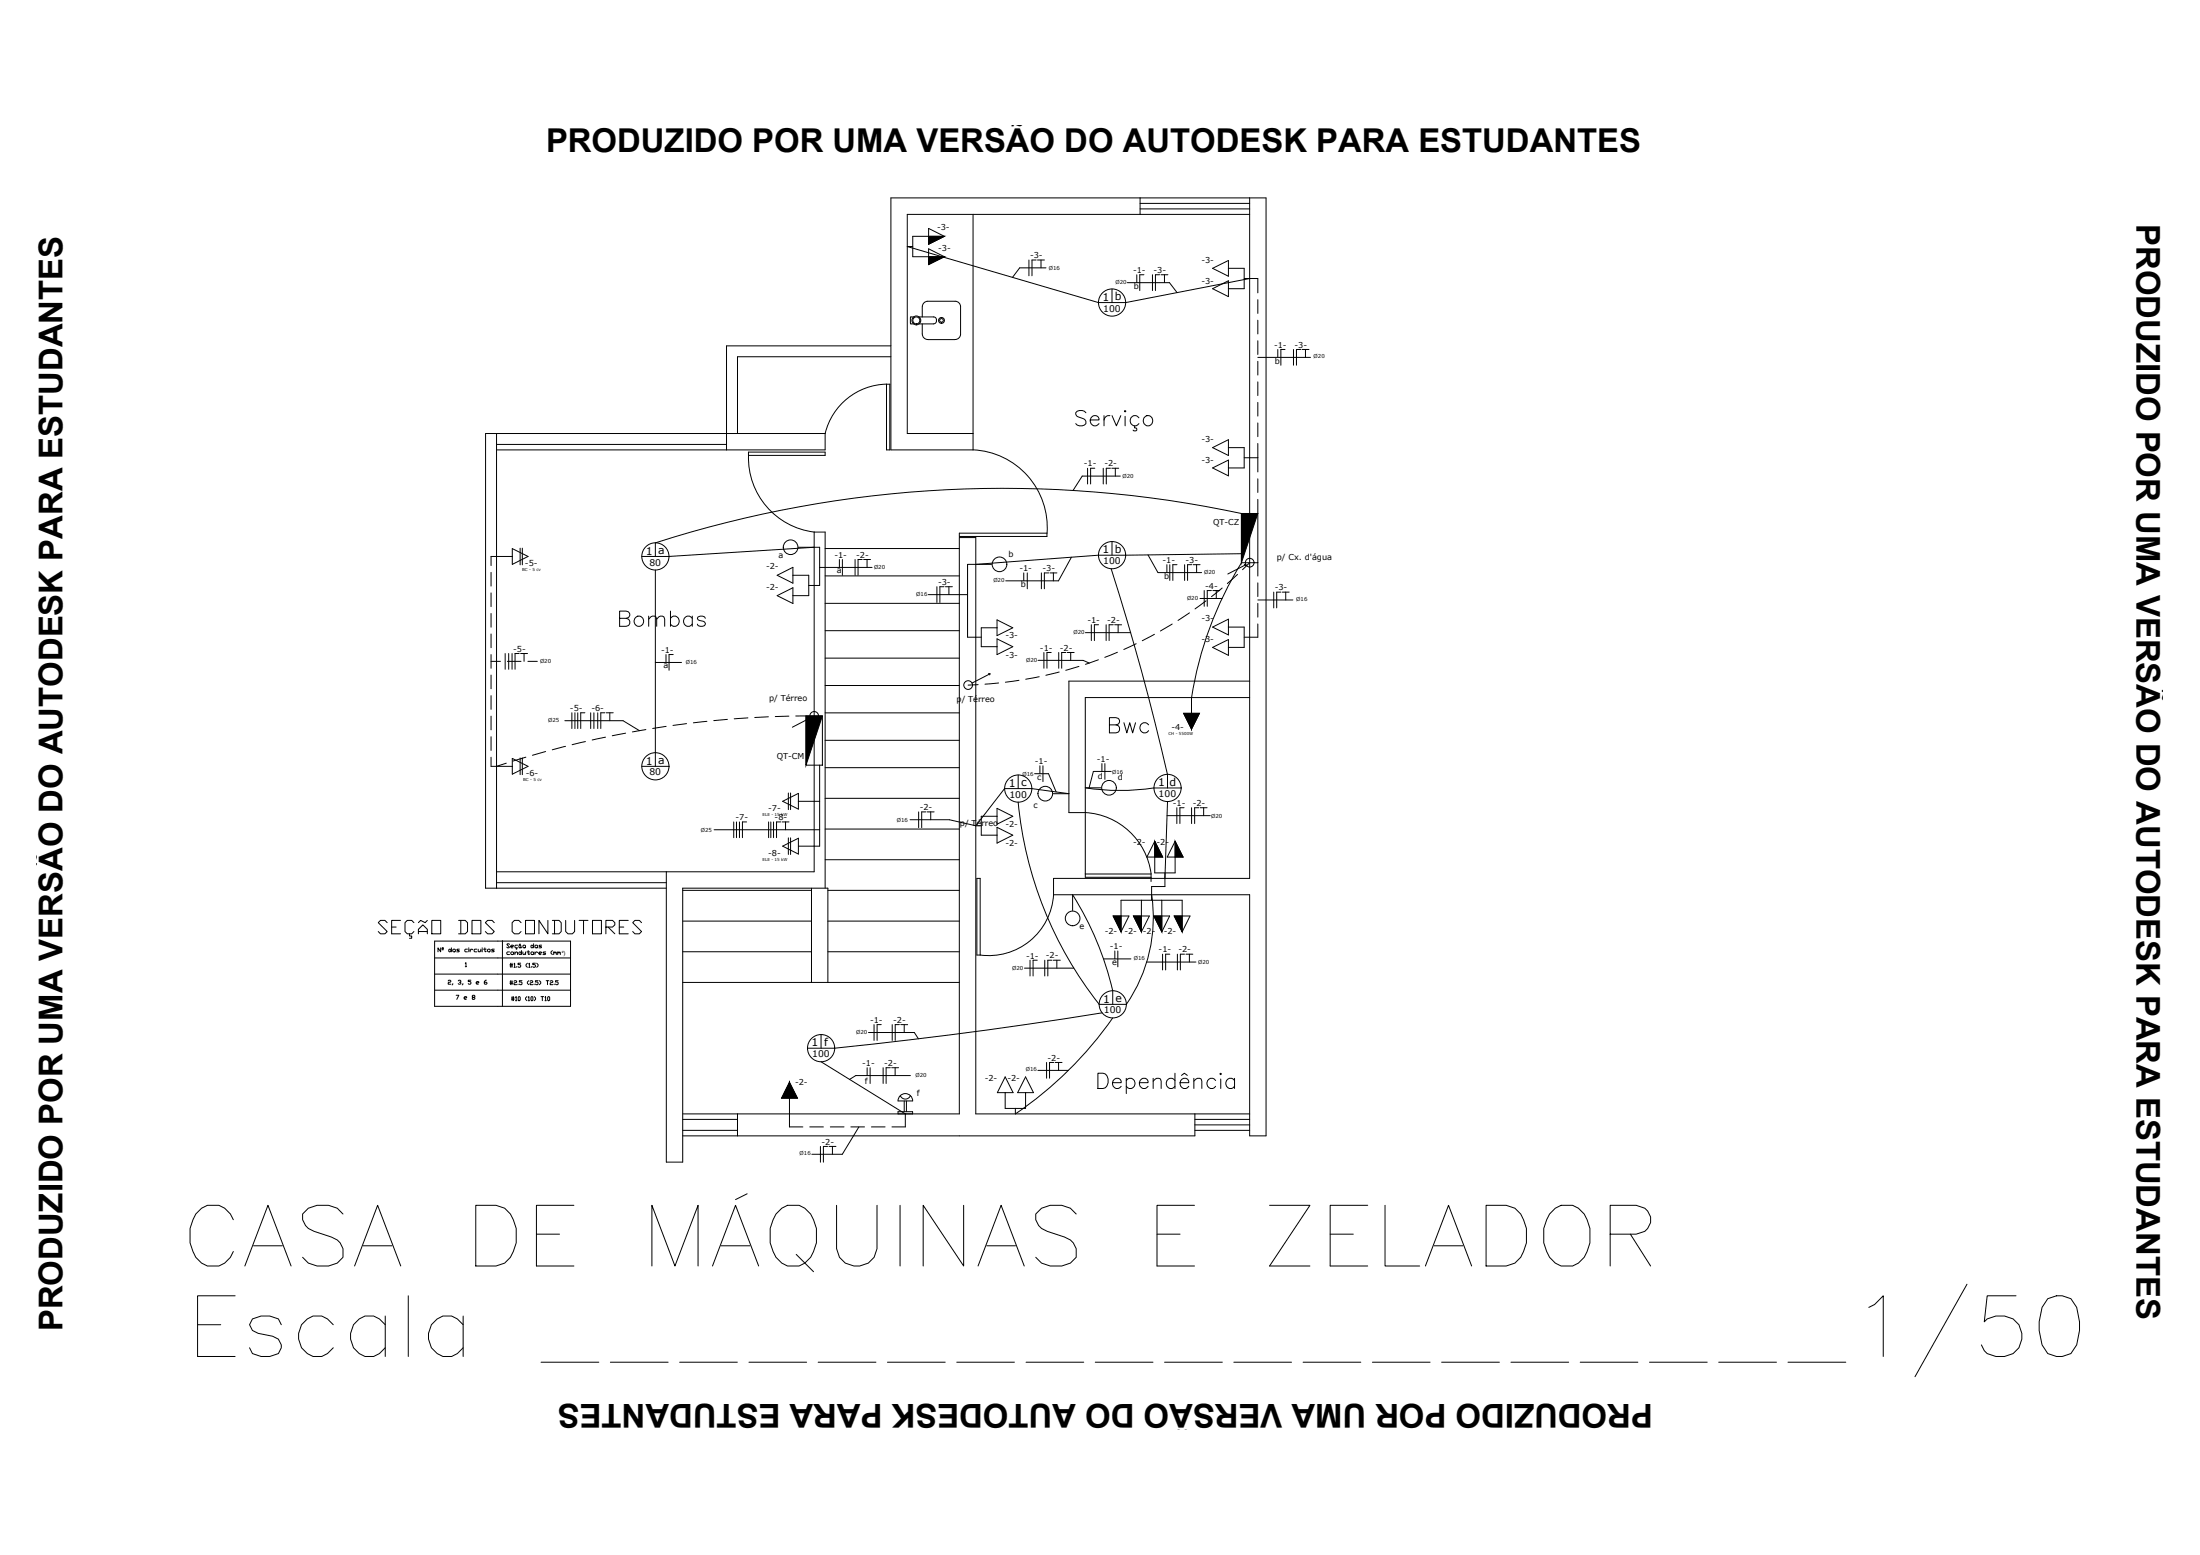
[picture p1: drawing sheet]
<svg xmlns="http://www.w3.org/2000/svg" width="297mm" height="210mm" viewBox="0 0 297 210" stroke-linecap="round" stroke-linejoin="round" font-family="sans-serif">
<!-- layer: Alvenaria -->
<path d="M120.3 26.7h33.6v2.2h-31.4v29.6h8.9v2.2h-11.1zM168.7 26.7h2.2v126.6h-2.2v-32.5h-26.5v-2.2h26.5zM65.6 58.5h1.4v61.4h-1.4zM98.1 58.5h13.3v2.2h-13.3zM129.5 72.6h2.2v77.8h29.6v2.9h-61.7v-2.9h29.9zM168.7 91.9h-24.4v17.8h2.2v-15.5h22.2M109.6 119.9v12.7h2.2v-12.7h-19.6v37M111.4 119.9v-48.1h-1.5v45.9h-19.9v39.2" fill="none" stroke="#000" stroke-width=".14"/>
<!-- layer: Esquadrias -->
<path d="M131.4 28.9v29.6M153.9 27.5h14.8M153.9 28.2h14.8M119.7 51.9h.4v8.8h-.4zM101.1 61h10.3v.5h-10.3zM129.5 72h11.9v.4h-11.9zM131.9 118.6h.4v10.3h-.4zM146.5 118h8.9v.4h-8.9zM92.2 151.1h7.4M92.2 152.6h7.4M161.3 151.8h7.4M161.3 151.1h7.4" fill="none" stroke="#000" stroke-width=".14"/>
<!-- layer: Piso -->
<g fill="none" stroke="#000" stroke-width=".14">
<path d="M67 60h31.1M119.7 51.9a8.7 8.7 0 0 0-8.3 6.6M120.3 46.7h-22.2v11.8h-31.1M120.3 48.2h-20.7v10.3M123.3 42.8h-.4v.9h.4M124.1 42.8h2M124.1 43.7h2M124.5 43.7v1.4a.74 .74 0 0 0 .8 .7h3.7M126.1 42.8a.47 .47 0 0 1 .3 .4 .47 .47 0 0 1-.3 .5M129 40.7h-3.7a.74 .74 0 0 0-.8 .7v1.4M129 40.7a.74 .74 0 0 1 .7 .7v3.7a.74 .74 0 0 1-.7 .7M67 60.7h31.1"/>
<path d="M101.1 61.5a10.1 10.1 0 0 0 8.8 10.3M111.4 77.7h18.1M111.4 74h18.1M131.4 60.7a10.5 10.5 0 0 1 10 11.3M111.4 99.9h18.1M111.4 96.2h18.1M111.4 92.5h18.1M111.4 88.8h18.1M111.4 85.1h18.1M111.4 81.4h18.1M67 117.7h23M67 119.2h23"/>
<path d="M67 119.9h23M111.4 116h18.1M111.4 111.9h18.1M111.4 107.8h18.1M111.4 103.6h18.1M146.5 109.7v8.3M146.5 109.7a9.5 9.5 0 0 1 8.9 8.3M155.4 118.4v.6M92.2 132.6h17.4M92.2 128.5h17.4M92.2 124.3h17.4M92.2 120.2h17.4"/>
<path d="M111.8 132.6h17.7M111.8 128.5h17.7M111.8 124.3h17.7M111.8 120.2h17.7M142.3 120.8a8.8 8.8 0 0 1-10 8.1"/>
<circle cx="123.7" cy="43.3" r=".47"/>
<circle cx="123.7" cy="43.3" r=".6"/>
<circle cx="127.1" cy="43.3" r=".4"/>
<circle cx="127.1" cy="43.3" r=".25"/>
</g>
<!-- layer: Paredebaix -->
<path d="M153.9 26.7h14.8M153.9 28.9h14.8M92.2 150.4h7.4M92.2 153.3h7.4M161.3 152.6h7.4M161.3 150.4h7.4" fill="none" stroke="#000" stroke-width=".14"/>
<!-- layer: Texto -->
<g fill="none" stroke="#000" stroke-width=".14">
<path d="M146.6 55.7a.91 .91 0 0 0-1.4 0 .51 .51 0 0 0 .4 .6l.6 .2a.5 .5 0 0 1 .4 .4 .5 .5 0 0 1-.2 .5 .92 .92 0 0 1-1.2-.2M147.2 56.7h1.2a.61 .61 0 0 0-.7-.6 .61 .61 0 0 0-.5 .8 .64 .64 0 0 0 .5 .6 .64 .64 0 0 0 .7-.3M149.1 56.1v1.4M149.9 56.1a.66 .66 0 0 0-.8 .6M150.1 56.1l.6 1.4 .6-1.4M151.8 55.5l.1-.1 .1 .1-.1 .1zM151.9 56.2v1.3M153.2 57.5v.3l.3 .1v.2l-.1 .1h-.3l-.1-.1M153.8 56.4a.66 .66 0 0 0-1-.1 .66 .66 0 0 0 0 1 .66 .66 0 0 0 1-.1M148.2 144.9h.7a1.1 1.1 0 0 1 .7 1 1.1 1.1 0 0 1-.7 1h-.7zM150.2 146.1h1.2a.61 .61 0 0 0-.7-.6 .61 .61 0 0 0-.5 .8 .63 .63 0 0 0 .5 .6 .63 .63 0 0 0 .7-.3M152.1 145.9a.66 .66 0 0 1 .9-.1 .66 .66 0 0 1 0 .9 .66 .66 0 0 1-.9-.1"/>
<path d="M152.1 145.6v2M153.8 146.1h1.2a.61 .61 0 0 0-.7-.6 .61 .61 0 0 0-.5 .8 .63 .63 0 0 0 .5 .6 .63 .63 0 0 0 .7-.3M155.7 145.9l.5-.3 .5 .1 .1 .2v1M155.7 145.6v1.3M158.6 145.9a.66 .66 0 0 0-.9-.1 .66 .66 0 0 0 0 .9 .66 .66 0 0 0 .9-.1M158.6 144.9v2M159.3 146.1h1.2a.61 .61 0 0 0-.7-.6 .61 .61 0 0 0-.5 .8 .63 .63 0 0 0 .5 .6 .63 .63 0 0 0 .7-.3M159.5 145.2l.4-.3 .4 .3M161.2 145.9l.5-.3 .5 .1 .1 .2v1M161.2 145.6v1.3M164.1 145.9a.66 .66 0 0 0-.9-.1 .66 .66 0 0 0 0 .9 .66 .66 0 0 0 .9-.1M164.8 144.9l.1 .1-.1 .1-.1-.1z"/>
<path d="M164.8 145.7v1.2M166.7 145.9a.66 .66 0 0 0-1-.1 .66 .66 0 0 0 0 .9 .66 .66 0 0 0 1-.1M166.7 145.6v1.3"/>
<circle cx="155" cy="56.8" r=".68"/>
</g>
<g fill="none" stroke="#000" stroke-width=".14">
<path d="M150.1 39v1.8M148.3 40.8h3.7M86.7 75.1h3.6M88.5 73.3v1.8M148.3 74.9h3.7M150.1 73.1v1.8M86.7 103.4h3.6M88.5 101.6v1.8M135.6 106.5h3.7M137.5 104.6v1.9M155.8 106.4h3.7M157.6 104.5v1.9"/>
<path d="M110.9 139.7v1.8M148.4 135.6h3.7M150.2 133.7v1.9M109 141.5h3.7"/>
<circle cx="150.1" cy="40.8" r="1.84"/>
<circle cx="88.5" cy="75.1" r="1.84"/>
<circle cx="150.1" cy="74.9" r="1.84"/>
<circle cx="88.5" cy="103.4" r="1.84"/>
<circle cx="137.5" cy="106.4" r="1.84"/>
<circle cx="157.6" cy="106.4" r="1.84"/>
<circle cx="150.2" cy="135.6" r="1.84"/>
<circle cx="110.9" cy="141.5" r="1.84"/>
</g>
<!-- layer: ELE - Tomadas -->
<g fill="none" stroke="#000" stroke-width=".14">
<path d="M122.5 33.3h.7M125.4 30.8l2.1 1.1-2.1 1.1zM125.4 33.6l2.1 1.1-2.1 1zM127.5 31.9h-4.3v2.8h4.3M163.7 36.2l2.2-1v2.1zM163.7 39l2.2-1.1v2.1zM165.9 36.2h2.1v2.8h-2.1M168 37.6h.7M67 75.1h2.2M69.2 74.1l2.1 1-2.1 1.1zM70.2 74v2.2M70.5 74v2.2"/>
<path d="M104.9 77.7l2.2-1.1v2.1zM107.1 77.7h2.1v2.7h-2.1M107.8 73.9h2.1M109.2 79h.7M131.7 76.2h2.2M163.7 60.4l2.2-1v2.1zM163.7 63.2l2.2-1.1v2.1zM165.9 60.4h2.1v2.8h-2.1M167.6 69.3h2.2v6.7h-2.2zM168 61.8h.7M104.9 80.4l2.2-1.1v2.2zM108.8 96.6h2.2v6.7h-2.2z"/>
<path d="M131.7 86h.8M134.6 83.7l2.1 1-2.1 1.1zM134.6 86.2l2.1 1.1-2.1 1.1zM134.6 84.7h-2.1v2.6h2.1M159.8 96.3h2.1l-1 2.1zM160.9 94.2v4.2M163.7 84.6l2.2-1v2.1zM163.7 87.4l2.2-1.1v2.2zM165.9 84.6h2.1v2.8h-2.1M168 86h.7M67 103.4h2.2M69.2 102.4l2.1 1-2.1 1.1z"/>
<path d="M70.2 102.3v2.3M70.5 102.3v2.3M105.7 108.2l2.1-1.1v2.1zM105.7 114.2l2.1-1.1v2.2zM106.4 107v2.3M106.4 113.1v2.2M106.7 107v2.3M106.7 113.1v2.2M107.8 108.2h2.1M107.8 114.2h2.1M131.7 111.5h.8M134.6 110.2h-2.1v2.5h2.1"/>
<path d="M134.6 109.1l2.1 1.1-2.1 1.1zM134.6 111.7l2.1 1-2.1 1.1zM142.2 107.1h2.1M146.5 106.3h2.2M155.9 113.6v4.2h2.8v-4.2M155.9 113.6l1.1 2.1h-2.1zM157.3 117.8v.8M158.7 113.6l1 2.1h-2.1zM144.8 120.8v2.1M150.3 123.6h2.1l-1 2.2zM151.4 125.8v-4.3h8.2v4.3M153 123.6h2.2l-1.1 2.2z"/>
<path d="M154.1 121.5v4.3M155.5 120.8v.7M155.8 123.6h2.1l-1 2.2zM156.9 121.5v4.3M158.5 123.6h2.2l-1.1 2.2zM106.6 146.1v4.3M106.6 146.1l1.1 2.1h-2.2zM121.2 150.1h2v.3h-2zM121.6 147.9a.74 .74 0 0 0 .6 .5 .74 .74 0 0 0 .7-.5M122.1 148.6v1.5M122.4 148.6v1.5M123.2 148.6a.99 .99 0 0 0-1-1 .99 .99 0 0 0-1 1h2"/>
<path d="M135.7 147.5v2.1h2.8v-2.1M135.7 145.4l1.1 2.1h-2.1zM137.1 149.6v.8M138.5 145.4l1 2.1h-2.1z"/>
<circle cx="106.7" cy="73.9" r=".99"/>
<circle cx="134.9" cy="76.2" r=".99"/>
<circle cx="141.1" cy="107.1" r=".99"/>
<circle cx="149.7" cy="106.3" r=".99"/>
<circle cx="144.8" cy="124" r=".99"/>
</g>
<g fill="#000" stroke="#000" stroke-width=".14">
<path d="M125.4 31.9h2.1l-2.1 1.1zM125.4 34.7h2.1l-2.1 1zM167.6 69.3h2.2l-2.2 6.7zM108.8 96.6h2.2l-2.2 6.7zM155.9 113.6l1.1 2.1h-1.1zM158.7 113.6l1 2.1h-1zM150.3 123.6h1.1v2.2zM153 123.6h1.1v2.2zM155.8 123.6h1.1v2.2zM158.5 123.6h1.1v2.2z"/>
<path d="M160.9 96.3h1l-1 2.1zM159.8 96.3l1.1 2.1v-2.1z"/>
<path d="M106.6 146.1v2.1h-1.1zM106.6 146.1v2.1h1.1z"/>
</g>
<!-- layer: ELE - Eletrodutos -->
<g fill="none" stroke="#000" stroke-width=".14">
<path d="M122.5 33.3l25.8 7.5M138.9 35.1v2.1M139.9 35.1h-.6v2.1M140.1 35.1h.9M140.6 35.1v1.1M141.2 36.2h-3.5l-1 1.2M152.2 38.2h5.7l1 1.3M153.5 37.1v1.1M154.4 37.1h-.5v2.1M155.6 37.1v2.1M156.6 37.1h-.6v2.1M156.8 37.1h.9"/>
<path d="M157.2 37.1v1.1M169.8 39.5v-1.9h-1.1l-16.7 3.2M169.8 40.5v1.8M169.8 43.2v1.9M169.8 46v1.9M169.8 48.8v1.8M169.8 51.5v1.9M169.8 54.3v1.9M169.8 57.1v1.8M169.8 59.9v3.8M169.8 48.2h7.1M172.5 47.2v1"/>
<path d="M173.5 47.2h-.6v2.1M174.6 47.2v2.1M175.6 47.2h-.6v2.1M175.8 47.2h.9M176.3 47.2v1M66.3 77.3v1.8M67 75.1h-.7v1.2M88.5 77v24.6M90.3 75.1l20.4-1.2v5.1h-.8M110.7 76.6h7M113.3 75.5v1.1M113.7 75.5v2.2"/>
<path d="M115.5 75.5v2.2M116.4 75.5h-.5v2.2M116.6 75.5h.9M117.1 75.5v1.1M126.5 79.2v2.1M127.5 79.2h-.6v2.1M127.7 79.2h.9M128.1 79.2v1.1M138.2 77.3v1.1M138.7 77.3v2.2M140.6 77.3v2.2M141.6 77.3h-.6v2.2"/>
<path d="M141.8 77.3h.9M142.2 77.3v1.1M144.7 75.2l-1.8 3.2h-7.1M146.8 63.2v2.1M147.8 63.2h-.5v2.1M148.3 74.9l-16.6 1.3h-1.1v9.8h1.1M149 63.2v2.1M149.9 63.2h-.5v2.1M150 76.8a335.9 335.9 0 0 1 7.6 27.7M150.1 63.2h1M150.6 63.2v1.1M151.3 64.3h-5.2l-1.2 1.9"/>
<path d="M155 74.9l1.3 2.4h5.9M157.6 76.2v1.1M157.9 76.2v2.2M158.9 76.2h-.5v2.2M159.9 76.2v2.2M160.9 76.2h-.6v2.2M161.1 76.2h.9M161.6 76.2v1.1M162.6 79.7v2.1M163.6 79.7h-.6v2.1M163.8 79.7h.9M164.2 79.7v1.1"/>
<path d="M165 79.4l-1.4 1.1M167.1 77.5l-1.4 1.3M167.6 69.3a153.6 153.6 0 0 0-79.1 4M167.6 74.7l-15.6 .2M167.6 76a49 49 0 0 0-6.7 18.2M168 76.2h.2M168.2 76.2l-2.4 1.3M168.2 76.2v.2M168.7 61.8h1.1M168.7 76l-.9 .9M169.8 64.6v1.9M169.8 67.4v1.9"/>
<path d="M169.8 76v1.8M169.8 78.7v1.8M172 79.9v2.2M172.9 79.9h-.5v2.2M173.1 79.9h1M173.6 79.9v1.1M66.3 80v1.9M66.3 82.8v1.9M66.3 85.6v1.8M66.3 88.4v1.8M66.3 91.1v1.9M66.3 93.9v1.9"/>
<path d="M66.3 96.7v1.8M66.3 99.4v1.9M66.3 89.3h1.3M68.2 88.2v2.1M68.5 89.3h1.8M68.7 88.2v2.1M69.1 88.2v2.1M70.1 88.2h-.6v2.1M70.3 88.2h.9M70.8 88.2v1.1M71.3 89.3h1.2M76.3 97.3h7.8l2.2 1.3"/>
<path d="M77.2 96.2v2.1M77.6 96.2v2.1M78 96.2v2.1M79 96.2h-.6v2.1M79.8 96.2v2.1M80.2 96.2v2.1M80.7 96.2v2.1M81.7 96.2h-.6v2.1M81.8 99.5l-1.8 .4M81.9 96.2h.9M82.3 96.2v1.1M84.5 99l-1.8 .3"/>
<path d="M87.2 98.5l-1.8 .3M88.5 89.4h3.5M89.9 88.4v1M89.9 98l-1.8 .3M90.9 88.4h-.6v2.1M92.7 97.7l-1.8 .2M95.4 97.4l-1.8 .2M98.2 97.1l-1.8 .2M101 96.9l-1.9 .1M103.7 96.8l-1.8 .1M106.5 96.7h-1.8M108.8 96.6l-1.4 .1"/>
<path d="M109.2 96.9h.2M109.4 96.9l-2.4 1.3M109.4 96.9v.2M125.3 80.3h5.3M132.1 92.4l-1.4 .1M133.5 90.9l.2 .1M133.7 91l-2.5 1.2M133.7 91l-.1 .1M134.8 92.2l-1.8 .2M137.6 91.8l-1.9 .3M140.2 89.1h6.1l.8 .4M140.3 91.3l-1.8 .4"/>
<path d="M140.9 88.1v2.1M141.9 88.1h-.5v2.1M142.9 88.1v2.1M143 90.7l-1.8 .5M143.9 88.1h-.6v2.1M144.1 88.1h.9M144.6 88.1v1M145.7 90l-1.8 .5M146.5 85.4h6.2M147.3 84.3v2.2M148.3 89.1l-1.7 .6M148.3 84.3h-.5v2.2"/>
<path d="M149.3 84.3v2.2M150.3 84.3h-.5v2.2M150.5 84.3h.9M150.9 88l-1.7 .7M151 84.3v1.1M153.4 86.9l-1.7 .8M155.9 85.6l-1.7 .9M158.3 84.2l-1.6 1M160.6 82.7l-1.5 1M162 80.8h3M162.8 81.1l-1.5 1.1M169.8 81.5v1.8"/>
<path d="M169.8 84.2v1.8h-1.1M169.8 81h4.8M66.3 102.2v1.2h.7l1.4-.4M71 102.2l-1.8 .5M73.7 101.4l-1.8 .6M76.4 100.7l-1.8 .5M79 100.1l-1.8 .4M96.4 112h14.3M99.1 110.9v2.2M99.4 110.9v2.2M99.8 110.9v2.2M100.8 110.9h-.6v2.2"/>
<path d="M103.8 110.9v2.2M104.1 110.9v2.2M104.4 110.9v2.2M105.4 110.9h-.6v2.2M105.6 110.9h.9M106.1 110.9v1.1M109.9 108.2h.8M110.7 103.3v10.9h-.8M124 109.6v2.1M125 109.6h-.6v2.1M125.2 109.6h.9M125.7 109.6v1.1"/>
<path d="M135.6 106.5l-3.9 5-3.5-.8h-5.3M137.5 108.3a51.9 51.9 0 0 0 10.9 27.3M139.3 106.5l5 .6M139.7 104.4h1.9l1 2.5M140.4 103.4v1M140.8 103.4v2.1M146.5 106.3a30.7 30.7 0 0 0 9.3 .1M148.8 103.1v1M149.2 103.1v2.1M150 104.1h-2.4l-.6 2.3M157.6 110.1h5.8M157.6 108.2l-.3 11.5h-1.8v1.1"/>
<path d="M158.9 109v2.2M159.9 109h-.6v2.2M160.9 109v2.2M161.9 109h-.6v2.2M162 109h1M162.5 109v1.1M117.3 139.4h6.2l.5 .8M118 138.3v2.1M119 138.3h-.6v2.1M120.5 138.3v2.1M121.4 138.3h-.5v2.1M121.6 138.3h1"/>
<path d="M122.1 138.3v1.1M138.3 130.7h6.7M139.1 129.6v2.1M140 129.6h-.5v2.1M141.1 129.6v2.1M142 129.6h-.5v2.1M142.2 129.6h1M142.7 129.6v1.1M144.8 120.8a42.3 42.3 0 0 1 5.4 12.9M148.8 136.7l-15.4 2.3-10.4 1.3-10.3 1.2M149 129.4h3.7M150.2 137.4a51.1 51.1 0 0 1-13.1 13"/>
<path d="M150.5 128.4v1M150.9 128.4v2.1M154.8 129.9h6.7M155.5 120.8a20.7 20.7 0 0 1-3.4 14.8M157 128.8v2.1M157.9 128.8h-.5v2.1M159 128.8v2.1M159.9 128.8h-.5v2.1M160.1 128.8h1M160.6 128.8v1.1M106.6 150.4v1.7h1.8M109.3 152.1h1.9"/>
<path d="M110.9 143.3l11.3 7.1v1.7h-1.8M112.1 152.1h1.9M114.9 152.1h1.8M116 152.1l-2.3 3.7M117.1 144.1v1.1M117.5 144.1v2.2M117.7 152.1h1.8M119.2 144.1v2.2M120.2 144.1h-.6v2.2M120.4 144.1h.9M120.9 144.1v1.1M122.9 145.2h-7.4l-.8 .5"/>
<path d="M140.1 144.5h4.2M141.3 143.4v2.1M142.3 143.4h-.6v2.1M142.5 143.4h.9M142.9 143.4v1.1"/>
<circle cx="168.7" cy="76" r=".59"/>
<circle cx="109.9" cy="96.6" r=".59"/>
<circle cx="130.7" cy="92.5" r=".59"/>
</g>
<!-- layer: ELE - Legenda -->
<g fill="none" stroke="#000" stroke-width=".14">
<path d="M52.3 124.5l-.3-.3h-.6l-.3 .3 1.2 1.2-.3 .4h-.6l-.3-.4M52.9 125.1h.6M54.1 124.2h-1.2v1.9h1.2M55.3 126.1v.2h.3v.4h-.3M55.9 124.5l-.3-.3h-.6l-.3 .3v1.2l.3 .4h.6l.3-.4M56.5 126.1v-.7l.6-.6 .6 .6v.7M56.5 125.7h1.2M57.7 124.2l-.3 .3-.6-.3-.3 .3M58.3 124.2h1.2v1.9h-1.2zM58.7 127h18.3v8.8h-18.3zM58.7 129.3h18.3M58.7 131.5h18.3"/>
<path d="M58.7 133.7h18.3M59.5 127.9v.6l-.4-.6v.6M59.7 128l.1-.1 .1 .2h-.2zM59.7 128.2h.2M60.5 132.4l.1-.1 .3 .1-.1 .2-.3 .1v.2h.4M60.6 128.2l.2-.1 .1 .2-.2 .2zM60.9 127.9v.6M61.1 128.2l.3-.1 .1 .3-.3 .1zM61.1 132.8v.2M61.6 134.3h.4l-.3 .6M61.9 132.4l.2-.1 .1 .2-.2 .1M61.9 124.2h.9l.3 .3v1.2l-.3 .4h-.9"/>
<path d="M62 128.1l-.3 .1 .2 .1 .1 .1-.1 .1h-.2M62.1 132.6l.1 .1-.1 .2-.2-.1M62.2 124.2v1.9M62.5 132.8l-.1 .2M62.7 134.7h.2l.1-.1-.1-.1-.2 .1v.2l.2 .1M62.8 130l.1-.1v.6M62.8 130.5h.2M63.1 128.1l-.3 .1v.3h.3M63.3 127.9v.1M63.3 128.1v.4M63.5 128.1v.4M63.6 132.3h-.4v.2h.3l.1 .1-.1 .3-.3-.1"/>
<path d="M63.7 124.2h1.2v1.9h-1.2zM63.8 128.2l-.1-.1-.2 .2M63.8 134.6v-.1v-.2l.3 .1-.1 .2-.2 .1v.2l.3-.1-.1-.2M64.3 132.7h.3l.1-.1-.1-.1-.3 .1v.2l.3 .1M64.4 128.1l-.4 .1 .1 .3h.3M64.6 128.1l.1 .4 .2-.2M64.9 128.1v.4M65.1 127.9v.1M65.1 128.1v.4M65.3 128.1h.3M65.5 127.9v.5l.1 .1v-.1M65.7 132.3l-.3 .2v.3l.3 .1 .1-.1-.1-.2h-.3"/>
<path d="M65.8 128.2l.3-.1 .1 .3-.3 .1zM66.7 128.1l-.3 .1 .3 .2-.3 .1M66.7 124.5l-.3-.3h-.6l-.3 .3 1.2 1.2-.3 .4h-.6l-.3-.4M67.8 127v8.8M68.8 127.5l-.1-.1-.3 .1 .4 .4h-.1h-.3M68.8 128.5l-.4 .1 .1 .3h.3M68.9 130.4h.3M68.9 130.2h.3M68.9 132.7h.3M68.9 132.6h.3M68.9 130v.6M68.9 132.4v.5"/>
<path d="M69 127.8h.2l.1-.1-.1-.1-.2 .1v.2h.2M69 128.6l.2-.1 .1 .3-.2 .1zM69.1 134.9h.3M69.1 134.7h.3M69.1 130v.6M69.1 132.4v.5M69.1 134.5v.6M69.3 134.5v.6M69.4 130.1l.1-.1v.6M69.4 132.5l.1-.1 .3 .1-.1 .1-.3 .1v.2h.4M69.4 130.6h.2M69.5 128.7l.3-.2 .1 .1v.3"/>
<path d="M69.5 128.5v.4M69.6 134.6l.1-.1v.6M69.6 135.1h.2M69.7 127.9l.1 .1-.1 .1M69.8 130.5v.1M69.9 127.6l-.4 .1 .1 .2h.3M69.9 132.8v.1M70 134.6l.1-.1 .1 .1v.4l-.1 .1-.1-.1zM70.1 127.7l.1-.1 .1 .3h-.2zM70.1 128.6l.1-.1 .2 .2-.3 .2zM70.3 127.4l-.2 .1M70.3 130h-.4v.2h.3l.1 .3-.1 .1-.3-.1"/>
<path d="M70.3 127.9h.1M70.4 124.5l-.4-.3h-.5l-.4 .3v1.2l.4 .4h.5l.4-.4M70.4 128.3v.6M70.5 132.4h-.4v.2h.4l-.1 .3-.3-.1M70.6 127.7l.3-.1 .1 .3h-.3zM70.6 128.5v.3l.1 .1 .3-.2M71 124.2h1.2v1.9h-1.2zM71 128.5v.4M71.1 134.5l-.1 .2v.2l.1 .2M71.1 128.5h.4M71.2 130l-.2 .2v.2l.2 .2M71.3 128.3v.5l.1 .1 .1-.1"/>
<path d="M71.3 134.6l.1-.1v.6M71.3 135.1h.2M71.4 130.1l.1-.1v.6M71.4 132.4l-.2 .2v.1l.2 .2M71.4 130.6h.2M71.6 132.5l.1-.1 .2 .1-.1 .1-.2 .1v.2h.3M71.7 128.6l.3-.1v.3l-.2 .1zM71.8 130.5v.1M71.8 127.6l.2 .2-.1 .1h-.2zM71.8 134.5l.2 .1-.1 .5-.2-.1zM72 127.4v.5M72.1 132.8v.1"/>
<path d="M72.1 134.5l.2 .2v.2l-.2 .2M72.2 128.5v.4M72.3 130h-.4v.2h.3l.1 .3-.1 .1-.3-.1M72.3 127.6l.3 .1-.1 .2h-.3zM72.5 130l.2 .2v.2l-.2 .2M72.6 128.6l-.2-.1-.2 .2M72.7 132.4h-.4v.2h.4l-.1 .3-.3-.1M72.8 128.7h.2l.1-.1-.1-.1-.2 .1v.2l.2 .1M72.8 132.4l.2 .2v.1l-.2 .2M73 134.5h.4M73.1 127.6l-.3 .1 .2 .1 .1 .1h-.1h-.2M73.2 134.5v.6"/>
<path d="M73.6 134.6l.1-.1v.6M73.6 135.1h.2M73.7 128.5l-.4 .1 .4 .2-.1 .1h-.3M73.7 132.4h.4M73.9 132.4v.5M74 124.2v1.9l-1.2-1.9v1.9M74 134.5l.2 .1v.4l-.1 .1-.2-.1v-.4zM74.3 132.5l.1-.1 .2 .1-.1 .1-.2 .1v.2h.3M74.6 128.3l-.2 .2v.2l.2 .2M74.6 124.2h.9l.3 .3v1.2l-.3 .4h-.9M74.8 128.6l.1-.1v.2M74.8 128.5v.4"/>
<path d="M74.8 132.8v.1M74.9 124.2v1.9M74.9 128.6l.1-.1 .1 .1v.3M75.3 128.6l.1-.1 .1 .2M75.3 128.5v.4M75.4 132.4h-.4v.2h.4l-.1 .3-.3-.1M75.5 128.6l.1-.1 .1 .1v.3M76.4 124.2v1.5l.3 .4h.6l.3-.4v-1.5M78.2 124.2h1.2M78.8 124.2v1.9M80 124.2h1.2v1.9h-1.2zM81.8 125.1h.9l.3-.3v-.3l-.3-.3h-.9v1.9"/>
<path d="M82.1 125.1l.9 1M83.6 125.1h.6M84.8 124.2h-1.2v1.9h1.2M86.6 124.5l-.3-.3h-.6l-.3 .3 1.2 1.2-.3 .4h-.6l-.3-.4"/>
</g>
<text font-size="18.1" x="25.4" y="187">Escala ___________________1/50</text>
<text font-size="15.9" x="24.3" y="172.9">CASA DE MÁQUINAS E ZELADOR</text>
<g font-size="5.3">
<text x="82.5" y="85.7">Bombas</text>
<text x="148.5" y="100.2">Bwc</text>
</g>
<g font-size="4.4">
<text x="73.7" y="20.5">PRODUZIDO POR UMA VERSÃO DO AUTODESK PARA ESTUDANTES</text>
<text x="288.4" y="30.3" transform="rotate(90 288.4 30.3)">PRODUZIDO POR UMA VERSÃO DO AUTODESK PARA ESTUDANTES</text>
<text x="8.4" y="179.7" transform="rotate(-90 8.4 179.7)">PRODUZIDO POR UMA VERSÃO DO AUTODESK PARA ESTUDANTES</text>
<text x="223.1" y="189.5" transform="rotate(-180 223.1 189.5)">PRODUZIDO POR UMA VERSÃO DO AUTODESK PARA ESTUDANTES</text>
</g>
<g font-size="1.5">
<text x="148.9" y="40.6" transform="rotate(1 148.9 40.6)">1</text>
<text x="150.5" y="40.5">b</text>
<text x="87.2" y="74.9" transform="rotate(1 87.2 74.9)">1</text>
<text x="88.9" y="74.8">a</text>
<text x="148.9" y="74.7">1 b</text>
<text x="87.2" y="103.2">1 a</text>
<text x="136.2" y="106.2">1 c</text>
<text x="156.4" y="106.1">1 d</text>
<text x="149" y="135.3">1 e</text>
<text x="109.6" y="141.2">1 f</text>
</g>
<g font-size="1.2">
<text x="148.9" y="42.1">100</text>
<text x="87.7" y="76.4">80</text>
<text x="148.9" y="76.2">100</text>
<text x="87.7" y="104.7">80</text>
<text x="136.3" y="107.7">100</text>
<text x="156.4" y="107.6">100</text>
<text x="149" y="136.8">100</text>
<text x="109.7" y="142.7">100</text>
</g>
<g font-size="1.1">
<text x="126.5" y="31">-3-</text>
<text x="126.7" y="33.9">-3-</text>
<text x="139.1" y="34.8">-3-</text>
<text x="162.2" y="35.4">-3-</text>
<text x="153" y="36.9">-1-</text>
<text x="153.1" y="39">b</text>
<text x="155.8" y="36.8">-3-</text>
<text x="162.2" y="38.3">-3-</text>
<text x="172" y="46.9">-1-</text>
<text x="174.8" y="46.9">-3-</text>
<text x="172.1" y="49.1">b</text>
<text x="162.2" y="59.6">-3-</text>
<text x="146.3" y="63">-1-</text>
<text x="149.1" y="63">-2-</text>
<text x="162.2" y="62.5">-3-</text>
<text x="163.8" y="70.8">QT-CZ</text>
<text x="70.9" y="76.5">-5-</text>
<text x="103.4" y="76.9">-2-</text>
<text x="105.1" y="75.3">a</text>
<text x="112.7" y="75.3">-1-</text>
<text x="113" y="77.4">a</text>
<text x="115.6" y="75.3">-2-</text>
<text x="136.2" y="75.2">b</text>
<text x="137.6" y="77.1">-1-</text>
<text x="140.8" y="77.1">-3-</text>
<text x="157" y="76">-1-</text>
<text x="160.1" y="76">-3-</text>
<text x="172.4" y="75.6">p/ Cx. d'água</text>
<text x="103.4" y="79.7">-2-</text>
<text x="126.6" y="78.9">-3-</text>
<text x="137.8" y="79.3">b</text>
<text x="157.2" y="78.2">b</text>
<text x="162.2" y="83.9">-3-</text>
<text x="162.7" y="79.5">-4-</text>
<text x="172.1" y="79.7">-3-</text>
<text x="69.3" y="88">-5-</text>
<text x="89.3" y="88.1">-1-</text>
<text x="135.7" y="86.1">-3-</text>
<text x="135.7" y="88.8">-3-</text>
<text x="140.4" y="87.8">-1-</text>
<text x="143.1" y="87.8">-2-</text>
<text x="146.8" y="84.1">-1-</text>
<text x="149.5" y="84.1">-2-</text>
<text x="162.2" y="86.7">-3-</text>
<text x="77" y="96">-5-</text>
<text x="79.8" y="96">-6-</text>
<text x="89.6" y="90.2">a</text>
<text x="103.8" y="94.6">p/ Térreo</text>
<text x="129.2" y="94.8">p/ Térreo</text>
<text x="158.2" y="98.5">-4-</text>
<text x="71" y="104.7">-6-</text>
<text x="104.9" y="102.4">QT-CM</text>
<text x="139.7" y="103.1">-1-</text>
<text x="140" y="105.2">c</text>
<text x="148.1" y="102.8">-1-</text>
<text x="148.2" y="105.2">d</text>
<text x="150.9" y="105.3">d</text>
<text x="99.3" y="110.7">-7-</text>
<text x="103.7" y="109.5">-7-</text>
<text x="104.6" y="110.7">-8-</text>
<text x="124.2" y="109.3">-2-</text>
<text x="129.6" y="111.5">p/ Térreo</text>
<text x="135.7" y="111.6">-2-</text>
<text x="139.5" y="109">c</text>
<text x="158.4" y="108.8">-1-</text>
<text x="161" y="108.8">-2-</text>
<text x="103.7" y="115.6">-8-</text>
<text x="135.7" y="114.2">-2-</text>
<text x="153" y="114">-2-</text>
<text x="156.2" y="114">-2-</text>
<text x="145.8" y="125.4">e</text>
<text x="138.5" y="129.4">-1-</text>
<text x="141.2" y="129.4">-2-</text>
<text x="149.2" y="126.1">-2-</text>
<text x="149.9" y="128.1">-1-</text>
<text x="150.2" y="130.2">e</text>
<text x="151.8" y="126.1">-2-</text>
<text x="154.3" y="126.1">-2-</text>
<text x="156.4" y="128.6">-1-</text>
<text x="157.1" y="126.1">-2-</text>
<text x="159.1" y="128.5">-2-</text>
<text x="116.4" y="143.9">-1-</text>
<text x="117.5" y="138.1">-1-</text>
<text x="119.4" y="143.9">-2-</text>
<text x="120.6" y="138.1">-2-</text>
<text x="141.4" y="143.2">-2-</text>
<text x="107.3" y="146.4">-2-</text>
<text x="116.8" y="146.3">f</text>
<text x="123.8" y="148">f</text>
<text x="133" y="145.9">-2-</text>
<text x="136" y="145.9">-2-</text>
<text x="110.9" y="154.5">-2-</text>
</g>
<text font-size=".8" x="75.8" y="128.9">²)</text>
<g font-size=".7">
<text x="141.6" y="36.4">Ø16</text>
<text x="150.6" y="38.3">Ø20</text>
<text x="177.4" y="48.4">Ø20</text>
<text x="151.5" y="64.5">Ø20</text>
<text x="118" y="76.8">Ø20</text>
<text x="162.6" y="77.4">Ø20</text>
<text x="123.7" y="80.4">Ø16</text>
<text x="134.1" y="78.6">Ø20</text>
<text x="160.3" y="80.9">Ø20</text>
<text x="175" y="81.1">Ø16</text>
<text x="72.9" y="89.5">Ø20</text>
<text x="92.6" y="89.7">Ø16</text>
<text x="138.5" y="89.3">Ø20</text>
<text x="144.9" y="85.6">Ø20</text>
<text x="74" y="97.4">Ø25</text>
<text x="138.1" y="104.7">Ø16</text>
<text x="150.2" y="104.4">Ø16</text>
<text x="94.6" y="112.3">Ø25</text>
<text x="121.1" y="110.9">Ø16</text>
<text x="163.5" y="110.4">Ø20</text>
<text x="136.7" y="131">Ø20</text>
<text x="153.1" y="129.6">Ø16</text>
<text x="161.8" y="130.1">Ø20</text>
<text x="115.6" y="139.6">Ø20</text>
<text x="123.6" y="145.4">Ø20</text>
<text x="138.5" y="144.6">Ø16</text>
<text x="108" y="155.9">Ø16</text>
</g>
<g font-size=".5">
<text x="70.5" y="77.1">BC - 5 cv</text>
<text x="157.8" y="99.2">CH - 5500W</text>
<text x="70.6" y="105.5">BC - 5 cv</text>
<text x="103" y="110.2">ELE - 15 kW</text>
<text x="103" y="116.2">ELE - 15 kW</text>
</g>
</svg>
